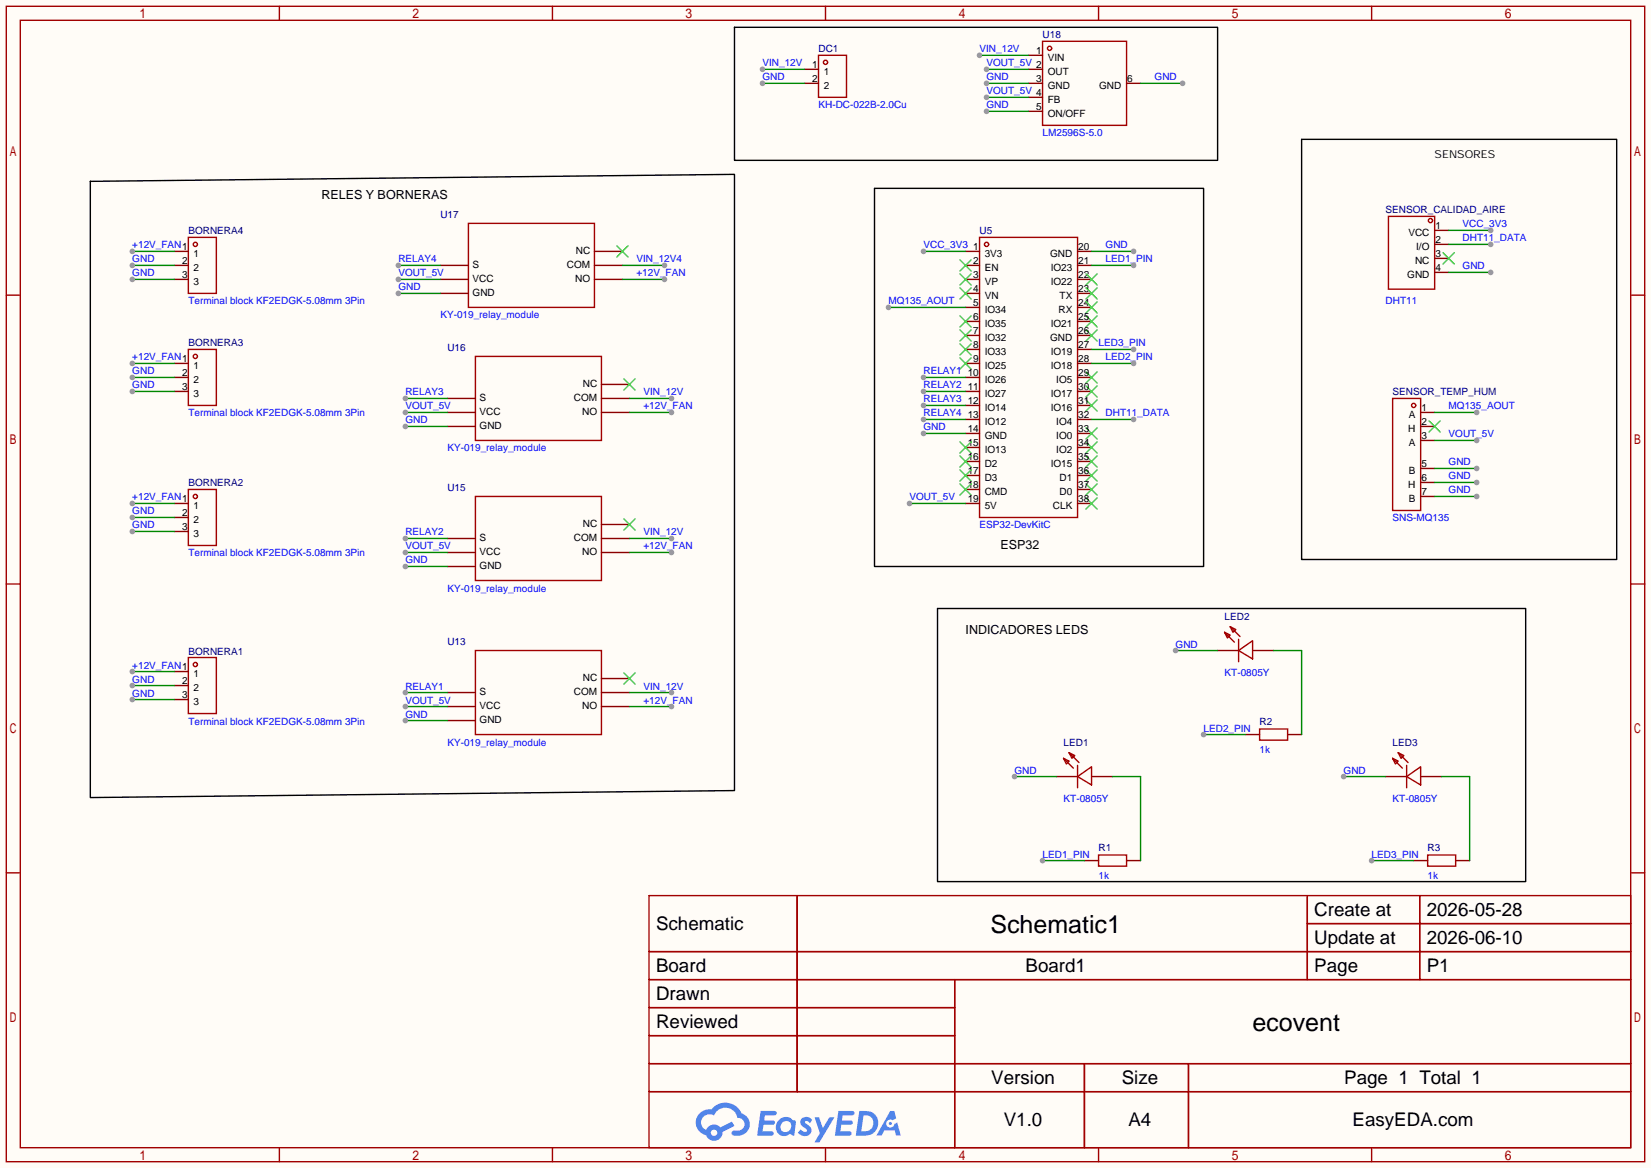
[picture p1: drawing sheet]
<svg xmlns="http://www.w3.org/2000/svg" width="299mm" height="212mm" viewBox="0 0 299 212" stroke-linecap="round" stroke-linejoin="round" font-family="sans-serif">
<path d="M0 0h299.5v211.8h-299.5z" fill="#fffcf7"/>
<g fill="none" stroke="#a10000" stroke-width=".25">
<path d="M1.1 1.1h297.2v209.6h-297.2zM3.7 3.7h292.1v204.5h-292.1zM50.7 1.1v2.6M100.2 1.1v2.6M149.7 1.1v2.6M199.3 1.1v2.6M248.8 1.1v2.6M1.1 53.5h2.6M295.8 53.5h2.5M1.1 105.9h2.6M295.8 105.9h2.5M1.1 158.3h2.6"/>
<path d="M295.8 158.3h2.5M117.7 162.4h178.1v45.8h-178.1zM117.7 172.6h178.1M117.7 177.7h178.1M144.6 162.4v35.6M173.2 177.7v30.5M237.1 162.4v15.3M237.1 167.5h58.7M257.5 162.4v15.3M117.7 182.8h55.5M117.7 192.9h178.1M117.7 187.8h55.5"/>
<path d="M117.7 198h178.1M196.7 192.9v15.3M215.6 192.9v15.3M50.7 208.2v2.5M100.2 208.2v2.5M149.7 208.2v2.5M199.3 208.2v2.5M248.8 208.2v2.5"/>
</g>
<g fill="#5487ff">
<path d="M145.5 202.8a1.3 1.3 0 0 1 1.8 .3l-.4 .6a.54 .54 0 0 0-.9-.2l.1 .2a1.58 1.58 0 0 1 1.1 1.6 1.43 1.43 0 0 1-2.5 .1l.5-.6a.64 .64 0 0 0 .5 .5 .64 .64 0 0 0 .7-.3l-.2-.2a1.6 1.6 0 0 1-1-1.6z"/>
<path d="M147.7 202.7h.9l.7 1.9 1.1-1.9h.9l-2.7 4.5h-.9l1-1.7z"/>
<path d="M138 201.5h1.6a1.31 1.31 0 0 1 1.2 .2 .4 .4 0 0 1-.3 .6h-1.8l-.1 .9h1.6a.4 .4 0 0 1 .4 .4 .4 .4 0 0 1-.4 .4h-1.7l-.2 1.2h.8a1.23 1.23 0 0 1 1.2 .2 .39 .39 0 0 1-.3 .6h-2.7z"/>
<path d="M152.1 201.5h1.6a1.32 1.32 0 0 1 1.3 .2 .39 .39 0 0 1-.4 .6h-1.7l-.2 .9h1.7a.4 .4 0 0 1 .3 .4 .4 .4 0 0 1-.4 .4h-1.7l-.2 1.2h.8a1.23 1.23 0 0 1 1.2 .2 .39 .39 0 0 1-.3 .6h-2.7z"/>
<path d="M161.5 201.5h.7l.4 1.3-.7 .4a.75 .75 0 0 0-1.1 .3 .75 .75 0 0 0 .5 1 .75 .75 0 0 0 .9-.6l.6-.3 .6 2.4h-.9l-.2-1h-1.9l-.5 1h-.9z"/>
<path d="M155.9 201.5l-.7 4.5h1.5a2.27 2.27 0 0 0 2.6-2.3 2.27 2.27 0 0 0-2.7-2.2zM156.6 202.3a1.5 1.5 0 0 1 1.8 1.5 1.5 1.5 0 0 1-1.9 1.4h-.3z"/>
<path d="M141.3 203.1a1.62 1.62 0 0 0-.4 2.1 1.62 1.62 0 0 0 2 .7l.4-.3 .3 .3 .5 .1 .3-2.5-.2-.3h-.4a1.58 1.58 0 0 0-2.5-.1zM141.9 203.6a.99 .99 0 0 1 1.6 .3 .99 .99 0 0 1-.9 1.4 .94 .94 0 0 1-1-.5 .94 .94 0 0 1 .3-1.2z"/>
<path d="M126.9 201.9a2.37 2.37 0 0 0 1.2 4 1.54 1.54 0 0 0 1.7 1 1.54 1.54 0 0 0 1.3-1.6l2.1-1.1-.5-.8-2 1.1a1.57 1.57 0 0 0-2.6 .4 1.5 1.5 0 0 1-.8-2.1 1.5 1.5 0 0 1 2.2-.5 2.23 2.23 0 0 1 2.3-1.4 2.23 2.23 0 0 1 2 1.8 1.16 1.16 0 0 1 1.2 1.1 1.16 1.16 0 0 1-1 1.3h-.7a.47 .47 0 0 0-.6 .3 .47 .47 0 0 0 .4 .6 2.23 2.23 0 0 0 2.3-.7 2.23 2.23 0 0 0 .4-2.3 2.16 2.16 0 0 0-1.3-1.1 3.2 3.2 0 0 0-5.4-.7l-1.2 .1zM129 205.4a.58 .58 0 0 1 1.1 0 .58 .58 0 0 1-1.1 0z"/>
<circle cx="161.5" cy="203.8" r=".28"/>
</g>
<g fill="none" stroke="#a10000" stroke-width=".25">
<path d="M148.5 10h5v7.7h-5zM189.1 7.5h15.2v15.2h-15.2zM251.8 39.2h8.4v13.3h-8.4zM85 40.5h22.8v15.3h-22.8zM177.7 43.1h17.8v50.8h-17.8zM86.2 64.6h22.9v15.3h-22.9zM252.6 72.3h5.1v20.3h-5.1zM86.2 90h22.9v15.3h-22.9zM34.2 119.3h5v10.1h-5zM86.2 118h22.9v15.2h-22.9zM192.9 137.5l1 .5-.5 .6zM192.9 137.5l1.8 1.8"/>
<path d="M193.9 136.5l1 .5-.5 .5zM193.9 136.5l1.8 1.8M195.5 138.8v4.1M195.5 140.8l2.5-1.7v3.3zM199.3 155.1h5v2h-5z"/>
<circle cx="149.7" cy="11.3" r=".38"/>
<circle cx="190.4" cy="8.8" r=".38"/>
<circle cx="178.9" cy="44.3" r=".38"/>
<circle cx="259.5" cy="40" r=".38"/>
<circle cx="256.4" cy="73.5" r=".38"/>
<circle cx="35.4" cy="120.5" r=".38"/>
</g>
<g fill="none" stroke="#870000" stroke-width=".25">
<path d="M145.9 12.6h2.6M145.9 15.1h2.6M186.6 12.6h2.5M186.6 15.1h2.5M186.6 10h2.5M186.6 17.7h2.5M204.3 15.1h2.6M186.6 20.2h2.5M79.9 48.1h5.1M79.9 50.7h5.1M79.9 53.2h5.1M107.8 45.6h5.1"/>
<path d="M107.8 48.1h5.1M107.8 50.7h5.1M175.1 45.6h2.6M175.1 48.1h2.6M175.1 50.7h2.6M175.1 53.2h2.6M175.1 55.8h2.6M175.1 58.3h2.6M195.5 45.6h2.5M195.5 48.1h2.5M195.5 50.7h2.5M195.5 53.2h2.5"/>
<path d="M195.5 55.8h2.5M195.5 58.3h2.5M260.2 41.8h2.6M260.2 44.3h2.6M260.2 46.9h2.6M260.2 49.4h2.6M81.2 74.8h5M81.2 77.3h5M81.2 72.3h5M109.1 74.8h5.1M109.1 72.3h5.1M109.1 69.7h5.1"/>
<path d="M175.1 60.8h2.6M175.1 63.4h2.6M175.1 65.9h2.6M175.1 68.5h2.6M175.1 71h2.6M175.1 73.5h2.6M175.1 76.1h2.6M175.1 78.6h2.6M195.5 60.8h2.5M195.5 63.4h2.5M195.5 65.9h2.5M195.5 68.5h2.5"/>
<path d="M195.5 71h2.5M195.5 73.5h2.5M195.5 76.1h2.5M195.5 78.6h2.5M257.7 74.8h2.5M257.7 77.3h2.5M257.7 79.9h2.5M81.2 97.7h5M109.1 97.7h5.1M109.1 95.1h5.1M175.1 81.2h2.6M175.1 83.7h2.6"/>
<path d="M175.1 86.2h2.6M175.1 88.8h2.6M175.1 91.3h2.6M195.5 81.2h2.5M195.5 83.7h2.5M195.5 86.2h2.5M195.5 88.8h2.5M195.5 91.3h2.5M257.7 85h2.5M257.7 87.5h2.5M257.7 90h2.5M81.2 102.7h5"/>
<path d="M81.2 100.2h5M109.1 100.2h5.1M31.6 121.8h2.6M31.6 124.3h2.6M31.6 126.9h2.6M81.2 130.7h5M81.2 128.1h5M81.2 125.6h5M109.1 128.1h5.1M109.1 125.6h5.1M109.1 123.1h5.1M191.6 140.8h3.9"/>
<path d="M196.7 156.1h2.6M198 140.8h3.8M204.3 156.1h2.6"/>
</g>
<g fill="none" stroke="#3c3" stroke-width=".25">
<path d="M111.9 44.6l2 2M113.9 44.6l-2 2M174.1 47.1l2 2M174.1 49.7l2 2M174.1 52.2l2 2M174.1 57.3l2 2M174.1 59.8l2 2M176.1 47.1l-2 2M176.1 49.7l-2 2M176.1 52.2l-2 2M176.1 57.3l-2 2M176.1 59.8l-2 2"/>
<path d="M197 49.7l2 2M197 52.2l2 2M197 54.7l2 2.1M197 57.3l2 2M197 59.8l2 2M199 57.3l-2 2M199 59.8l-2 2M199 49.7l-2 2M199 52.2l-2 2M199 54.7l-2 2.1M261.7 45.8l2.1 2.1M263.8 45.8l-2.1 2.1"/>
<path d="M113.2 68.7l2 2M115.2 68.7l-2 2M174.1 62.4l2 2M174.1 64.9l2 2M176.1 62.4l-2 2M176.1 64.9l-2 2M197 67.4l2 2.1M197 70l2 2M197 72.5l2 2M197 77.6l2 2M199 67.4l-2 2.1M199 70l-2 2"/>
<path d="M199 72.5l-2 2M199 77.6l-2 2M259.2 76.3l2 2.1M261.2 76.3l-2 2.1M113.2 94.1l2 2M115.2 94.1l-2 2M174.1 80.1l2 2.1M174.1 82.7l2 2M174.1 85.2l2 2M174.1 87.8l2 2M176.1 80.1l-2 2.1M176.1 82.7l-2 2"/>
<path d="M176.1 85.2l-2 2M176.1 87.8l-2 2M197 80.1l2 2.1M197 82.7l2 2M197 85.2l2 2M197 87.8l2 2M197 90.3l2 2M199 80.1l-2 2.1M199 82.7l-2 2M199 85.2l-2 2M199 87.8l-2 2M199 90.3l-2 2"/>
<path d="M113.2 122l2 2.1M115.2 122l-2 2.1"/>
</g>
<path d="M138.3 12.6h7.6" fill="none" stroke="#008700" stroke-width=".25"/>
<circle cx="138.3" cy="12.6" r=".51" fill="#999"/>
<path d="M178.9 12.6h7.7" fill="none" stroke="#008700" stroke-width=".25"/>
<circle cx="178.9" cy="12.6" r=".51" fill="#999"/>
<path d="M165 91.3h10.1" fill="none" stroke="#008700" stroke-width=".25"/>
<circle cx="165" cy="91.3" r=".51" fill="#999"/>
<path d="M73.5 74.8h7.7" fill="none" stroke="#008700" stroke-width=".25"/>
<circle cx="73.5" cy="74.8" r=".51" fill="#999"/>
<path d="M72.3 50.7h7.6" fill="none" stroke="#008700" stroke-width=".25"/>
<circle cx="72.3" cy="50.7" r=".51" fill="#999"/>
<path d="M73.5 100.2h7.7" fill="none" stroke="#008700" stroke-width=".25"/>
<circle cx="73.5" cy="100.2" r=".51" fill="#999"/>
<path d="M73.5 128.1h7.7" fill="none" stroke="#008700" stroke-width=".25"/>
<circle cx="73.5" cy="128.1" r=".51" fill="#999"/>
<path d="M161.2 55.8h13.9" fill="none" stroke="#008700" stroke-width=".25"/>
<circle cx="161.2" cy="55.8" r=".51" fill="#999"/>
<path d="M260.2 74.8h7.6" fill="none" stroke="#008700" stroke-width=".25"/>
<circle cx="267.8" cy="74.8" r=".51" fill="#999"/>
<path d="M198 76.1h7.6" fill="none" stroke="#008700" stroke-width=".25"/>
<circle cx="205.6" cy="76.1" r=".51" fill="#999"/>
<path d="M262.8 44.3h7.6" fill="none" stroke="#008700" stroke-width=".25"/>
<circle cx="270.4" cy="44.3" r=".51" fill="#999"/>
<path d="M167.5 68.5h7.6" fill="none" stroke="#008700" stroke-width=".25"/>
<circle cx="167.5" cy="68.5" r=".51" fill="#999"/>
<path d="M167.5 71h7.6" fill="none" stroke="#008700" stroke-width=".25"/>
<circle cx="167.5" cy="71" r=".51" fill="#999"/>
<path d="M167.5 73.5h7.6" fill="none" stroke="#008700" stroke-width=".25"/>
<circle cx="167.5" cy="73.5" r=".51" fill="#999"/>
<path d="M167.5 76.1h7.6" fill="none" stroke="#008700" stroke-width=".25"/>
<circle cx="167.5" cy="76.1" r=".51" fill="#999"/>
<path d="M73.5 97.7h7.7" fill="none" stroke="#008700" stroke-width=".25"/>
<circle cx="73.5" cy="97.7" r=".51" fill="#999"/>
<path d="M73.5 72.3h7.7" fill="none" stroke="#008700" stroke-width=".25"/>
<circle cx="73.5" cy="72.3" r=".51" fill="#999"/>
<path d="M72.3 48.1h7.6" fill="none" stroke="#008700" stroke-width=".25"/>
<circle cx="72.3" cy="48.1" r=".51" fill="#999"/>
<path d="M73.5 125.6h7.7" fill="none" stroke="#008700" stroke-width=".25"/>
<circle cx="73.5" cy="125.6" r=".51" fill="#999"/>
<path d="M198 48.1h7.6" fill="none" stroke="#008700" stroke-width=".25"/>
<circle cx="205.6" cy="48.1" r=".51" fill="#999"/>
<path d="M189.1 156.1h7.6" fill="none" stroke="#008700" stroke-width=".25"/>
<circle cx="189.1" cy="156.1" r=".51" fill="#999"/>
<path d="M262.8 49.4h7.6" fill="none" stroke="#008700" stroke-width=".25"/>
<circle cx="270.4" cy="49.4" r=".51" fill="#999"/>
<path d="M198 45.6h7.6" fill="none" stroke="#008700" stroke-width=".25"/>
<circle cx="205.6" cy="45.6" r=".51" fill="#999"/>
<path d="M167.5 78.6h7.6" fill="none" stroke="#008700" stroke-width=".25"/>
<circle cx="167.5" cy="78.6" r=".51" fill="#999"/>
<path d="M178.9 15.1h7.7" fill="none" stroke="#008700" stroke-width=".25"/>
<circle cx="178.9" cy="15.1" r=".51" fill="#999"/>
<path d="M72.3 53.2h7.6" fill="none" stroke="#008700" stroke-width=".25"/>
<circle cx="72.3" cy="53.2" r=".51" fill="#999"/>
<path d="M73.5 77.3h7.7" fill="none" stroke="#008700" stroke-width=".25"/>
<circle cx="73.5" cy="77.3" r=".51" fill="#999"/>
<path d="M73.5 102.7h7.7" fill="none" stroke="#008700" stroke-width=".25"/>
<circle cx="73.5" cy="102.7" r=".51" fill="#999"/>
<path d="M73.5 130.7h7.7" fill="none" stroke="#008700" stroke-width=".25"/>
<circle cx="73.5" cy="130.7" r=".51" fill="#999"/>
<path d="M177.7 10h8.9" fill="none" stroke="#008700" stroke-width=".25"/>
<circle cx="177.7" cy="10" r=".51" fill="#999"/>
<path d="M206.9 15.1h7.6" fill="none" stroke="#008700" stroke-width=".25"/>
<circle cx="214.5" cy="15.1" r=".51" fill="#999"/>
<path d="M260.2 79.9h7.6" fill="none" stroke="#008700" stroke-width=".25"/>
<circle cx="267.8" cy="79.9" r=".51" fill="#999"/>
<path d="M138.3 15.1h7.6" fill="none" stroke="#008700" stroke-width=".25"/>
<circle cx="138.3" cy="15.1" r=".51" fill="#999"/>
<path d="M260.2 85h7.6" fill="none" stroke="#008700" stroke-width=".25"/>
<circle cx="267.8" cy="85" r=".51" fill="#999"/>
<path d="M260.2 87.5h7.6" fill="none" stroke="#008700" stroke-width=".25"/>
<circle cx="267.8" cy="87.5" r=".51" fill="#999"/>
<path d="M260.2 90h7.6" fill="none" stroke="#008700" stroke-width=".25"/>
<circle cx="267.8" cy="90" r=".51" fill="#999"/>
<path d="M262.8 41.8h7.6" fill="none" stroke="#008700" stroke-width=".25"/>
<circle cx="270.4" cy="41.8" r=".51" fill="#999"/>
<path d="M167.5 45.6h7.6" fill="none" stroke="#008700" stroke-width=".25"/>
<circle cx="167.5" cy="45.6" r=".51" fill="#999"/>
<path d="M178.9 20.2h7.7" fill="none" stroke="#008700" stroke-width=".25"/>
<circle cx="178.9" cy="20.2" r=".51" fill="#999"/>
<path d="M178.9 17.7h7.7" fill="none" stroke="#008700" stroke-width=".25"/>
<circle cx="178.9" cy="17.7" r=".51" fill="#999"/>
<path d="M24 121.8h7.6" fill="none" stroke="#008700" stroke-width=".25"/>
<circle cx="24" cy="121.8" r=".51" fill="#999"/>
<path d="M24 124.3h7.6" fill="none" stroke="#008700" stroke-width=".25"/>
<circle cx="24" cy="124.3" r=".51" fill="#999"/>
<path d="M24 126.9h7.6" fill="none" stroke="#008700" stroke-width=".25"/>
<circle cx="24" cy="126.9" r=".51" fill="#999"/>
<path d="M114.2 125.6h7.6" fill="none" stroke="#008700" stroke-width=".25"/>
<circle cx="121.8" cy="125.6" r=".51" fill="#999"/>
<path d="M114.2 72.3h7.6" fill="none" stroke="#008700" stroke-width=".25"/>
<circle cx="121.8" cy="72.3" r=".51" fill="#999"/>
<path d="M112.9 48.1h7.6" fill="none" stroke="#008700" stroke-width=".25"/>
<circle cx="120.5" cy="48.1" r=".51" fill="#999"/>
<path d="M114.2 97.7h7.6" fill="none" stroke="#008700" stroke-width=".25"/>
<circle cx="121.8" cy="97.7" r=".51" fill="#999"/>
<path d="M24 91.3h7.6M201.8 140.8h5.1v15.3" fill="none" stroke="#008700" stroke-width=".25"/>
<g fill="none" stroke="#a10000" stroke-width=".25">
<path d="M34.2 88.8h5v10.1h-5z"/>
<circle cx="35.4" cy="90" r=".38"/>
</g>
<path d="M31.6 91.3h2.6M31.6 93.9h2.6M31.6 96.4h2.6" fill="none" stroke="#870000" stroke-width=".25"/>
<circle cx="24" cy="91.3" r=".51" fill="#999"/>
<path d="M24 93.9h7.6" fill="none" stroke="#008700" stroke-width=".25"/>
<circle cx="24" cy="93.9" r=".51" fill="#999"/>
<path d="M24 96.4h7.6" fill="none" stroke="#008700" stroke-width=".25"/>
<circle cx="24" cy="96.4" r=".51" fill="#999"/>
<g fill="none" stroke="#a10000" stroke-width=".25">
<path d="M34.2 63.4h5v10.1h-5z"/>
<circle cx="35.4" cy="64.6" r=".38"/>
</g>
<path d="M31.6 65.9h2.6M31.6 68.5h2.6M31.6 71h2.6" fill="none" stroke="#870000" stroke-width=".25"/>
<path d="M24 65.9h7.6" fill="none" stroke="#008700" stroke-width=".25"/>
<circle cx="24" cy="65.9" r=".51" fill="#999"/>
<path d="M24 68.5h7.6" fill="none" stroke="#008700" stroke-width=".25"/>
<circle cx="24" cy="68.5" r=".51" fill="#999"/>
<path d="M24 71h7.6" fill="none" stroke="#008700" stroke-width=".25"/>
<circle cx="24" cy="71" r=".51" fill="#999"/>
<g fill="none" stroke="#a10000" stroke-width=".25">
<path d="M34.2 43.1h5v10.1h-5z"/>
<circle cx="35.4" cy="44.3" r=".38"/>
</g>
<path d="M31.6 45.6h2.6M31.6 48.1h2.6M31.6 50.7h2.6" fill="none" stroke="#870000" stroke-width=".25"/>
<path d="M24 45.6h7.6" fill="none" stroke="#008700" stroke-width=".25"/>
<circle cx="24" cy="45.6" r=".51" fill="#999"/>
<path d="M24 48.1h7.6" fill="none" stroke="#008700" stroke-width=".25"/>
<circle cx="24" cy="48.1" r=".51" fill="#999"/>
<path d="M24 50.7h7.6" fill="none" stroke="#008700" stroke-width=".25"/>
<circle cx="24" cy="50.7" r=".51" fill="#999"/>
<path d="M184 140.8h7.6" fill="none" stroke="#008700" stroke-width=".25"/>
<circle cx="184" cy="140.8" r=".51" fill="#999"/>
<path d="M114.2 100.2h7.6" fill="none" stroke="#008700" stroke-width=".25"/>
<circle cx="121.8" cy="100.2" r=".51" fill="#999"/>
<path d="M114.2 128.1h7.6" fill="none" stroke="#008700" stroke-width=".25"/>
<circle cx="121.8" cy="128.1" r=".51" fill="#999"/>
<path d="M114.2 74.8h7.6" fill="none" stroke="#008700" stroke-width=".25"/>
<circle cx="121.8" cy="74.8" r=".51" fill="#999"/>
<path d="M112.9 50.7h7.6" fill="none" stroke="#008700" stroke-width=".25"/>
<circle cx="120.5" cy="50.7" r=".51" fill="#999"/>
<path d="M222.1 114.7l1 .5-.5 .5zM222.1 114.7l1.8 1.8M223.1 113.7l1.1 .5-.6 .5zM223.1 113.7l1.8 1.7M224.7 118l2.5-1.8v3.3zM224.7 116v4M228.5 132.2h5.1v2h-5.1z" fill="none" stroke="#a10000" stroke-width=".25"/>
<path d="M220.9 118h3.8M227.2 118h3.8M225.9 133.2h2.6M233.6 133.2h2.5" fill="none" stroke="#870000" stroke-width=".25"/>
<path d="M218.3 133.2h7.6" fill="none" stroke="#008700" stroke-width=".25"/>
<circle cx="218.3" cy="133.2" r=".51" fill="#999"/>
<path d="M213.2 118h7.7M231 118h5.1v15.2" fill="none" stroke="#008700" stroke-width=".25"/>
<circle cx="213.2" cy="118" r=".51" fill="#999"/>
<path d="M252.6 137.5l1 .5-.5 .6zM252.6 137.5l1.8 1.8M253.6 136.5l1 .5-.5 .5zM253.6 136.5l1.8 1.8M255.1 138.8v4.1M255.1 140.8l2.6-1.7v3.3zM259 155.1h5v2h-5z" fill="none" stroke="#a10000" stroke-width=".25"/>
<path d="M251.3 140.8h3.8M256.4 156.1h2.6M257.7 140.8h3.8M264 156.1h2.6" fill="none" stroke="#870000" stroke-width=".25"/>
<path d="M248.8 156.1h7.6" fill="none" stroke="#008700" stroke-width=".25"/>
<circle cx="248.8" cy="156.1" r=".51" fill="#999"/>
<path d="M243.7 140.8h7.6M261.5 140.8h5.1v15.3" fill="none" stroke="#008700" stroke-width=".25"/>
<circle cx="243.7" cy="140.8" r=".51" fill="#999"/>
<path d="M198 65.9h7.6" fill="none" stroke="#008700" stroke-width=".25"/>
<circle cx="205.6" cy="65.9" r=".51" fill="#999"/>
<path d="M198 63.4h7.6" fill="none" stroke="#008700" stroke-width=".25"/>
<circle cx="205.6" cy="63.4" r=".51" fill="#999"/>
<path d="M133.2 5h87.7v24.1h-87.7zM16.4 32.9l116.8-1.3v111.8l-116.8 1.3zM158.6 34.2h59.7v68.5h-59.7zM236.1 25.3h57.1v76.2h-57.1zM170.1 110.4h106.6v49.5h-106.6z" fill="none" stroke="#000" stroke-width=".25"/>
<g font-size="4.5">
<text x="179.6" y="169.2">Schematic1</text>
<text x="227.2" y="187">ecovent</text>
</g>
<g font-size="3.4">
<text x="238.4" y="166.1">Create at</text>
<text x="258.8" y="166.1">2026-05-28</text>
<text x="119" y="168.7">Schematic</text>
<text x="238.4" y="171.2">Update at</text>
<text x="258.8" y="171.2">2026-06-10</text>
<text x="119" y="176.3">Board</text>
<text x="186" y="176.3">Board1</text>
<text x="238.4" y="176.3">Page</text>
<text x="258.8" y="176.3">P1</text>
<text x="119" y="181.4">Drawn</text>
<text x="119" y="186.5">Reviewed</text>
<text x="179.8" y="196.6">Version</text>
<text x="203.5" y="196.6">Size</text>
<text x="243.8" y="196.6">Page 1 Total 1</text>
<text x="182.1" y="204.2">V1.0</text>
<text x="204.7" y="204.2">A4</text>
<text x="245.3" y="204.2">EasyEDA.com</text>
</g>
<g font-size="2.3">
<text x="58.3" y="36.2">RELES Y BORNERAS</text>
<text x="181.5" y="99.7">ESP32</text>
<text x="175.1" y="114.9">INDICADORES LEDS</text>
</g>
<text font-size="2" x="260.2" y="28.6">SENSORES</text>
<g font-size="1.8" fill="#000080">
<text x="148.5" y="9.5">DC1</text>
<text x="189.1" y="6.9">U18</text>
<text x="79.9" y="39.5">U17</text>
<text x="251.3" y="38.7">SENSOR_CALIDAD_AIRE</text>
<text x="34.2" y="42.5">BORNERA4</text>
<text x="177.7" y="42.5">U5</text>
<text x="34.2" y="62.8">BORNERA3</text>
<text x="81.2" y="63.6">U16</text>
<text x="252.6" y="71.7">SENSOR_TEMP_HUM</text>
<text x="34.2" y="88.2">BORNERA2</text>
<text x="81.2" y="89">U15</text>
<text x="222.1" y="112.4">LED2</text>
<text x="34.2" y="118.7">BORNERA1</text>
<text x="81.2" y="116.9">U13</text>
<text x="228.5" y="131.4">R2</text>
<text x="192.9" y="135.2">LED1</text>
<text x="252.6" y="135.2">LED3</text>
<text x="199.3" y="154.3">R1</text>
<text x="259" y="154.3">R3</text>
</g>
<g font-size="1.8" fill="#00f">
<text x="177.7" y="9.5">VIN_12V</text>
<text x="138.3" y="12">VIN_12V</text>
<text x="138.3" y="14.6">GND</text>
<text x="178.9" y="12">VOUT_5V 2</text>
<text x="178.9" y="14.6">GND</text>
<text x="178.9" y="17.1">VOUT_5V 4</text>
<text x="209.4" y="14.6">GND</text>
<text x="148.5" y="19.6">KH-DC-022B-2.0Cu</text>
<text x="178.9" y="19.6">GND</text>
<text x="189.1" y="24.7">LM2596S-5.0</text>
<text x="265.3" y="41.2">VCC_3V3</text>
<text x="24" y="45">+12V_FAN1</text>
<text x="24" y="47.6">GND</text>
<text x="72.3" y="47.6">RELAY4</text>
<text x="115.4" y="47.6">VIN_12V4</text>
<text x="167.5" y="45">VCC_3V3</text>
<text x="200.5" y="47.6">LED1_PIN</text>
<text x="200.5" y="45">GND</text>
<text x="265.3" y="43.8">DHT11_DATA</text>
<text x="24" y="50.1">GND</text>
<text x="72.3" y="50.1">VOUT_5V</text>
<text x="72.3" y="52.7">GND</text>
<text x="115.4" y="50.1">+12V_FAN</text>
<text x="265.3" y="48.9">GND</text>
<text x="34.2" y="55.2">Terminal block KF2EDGK-5.08mm 3Pin</text>
<text x="79.9" y="57.7">KY-019_relay_module</text>
<text x="161.2" y="55.2">MQ135_AOUT</text>
<text x="251.3" y="55.2">DHT11</text>
<text x="24" y="65.4">+12V_FAN1</text>
<text x="199.3" y="62.8">LED3_PIN</text>
<text x="200.5" y="65.4">LED2_PIN</text>
<text x="24" y="67.9">GND</text>
<text x="24" y="70.4">GND</text>
<text x="73.5" y="71.7">RELAY3</text>
<text x="116.7" y="71.7">VIN_12V</text>
<text x="167.5" y="67.9">RELAY1</text>
<text x="167.5" y="70.4">RELAY2</text>
<text x="34.2" y="75.5">Terminal block KF2EDGK-5.08mm 3Pin</text>
<text x="73.5" y="74.3">VOUT_5V</text>
<text x="73.5" y="76.8">GND</text>
<text x="116.7" y="74.3">+12V_FAN</text>
<text x="167.5" y="73">RELAY3</text>
<text x="167.5" y="75.5">RELAY4</text>
<text x="200.5" y="75.5">DHT11_DATA</text>
<text x="262.8" y="74.3">MQ135_AOUT</text>
<text x="81.2" y="81.9">KY-019_relay_module</text>
<text x="167.5" y="78.1">GND</text>
<text x="262.8" y="79.3">VOUT_5V</text>
<text x="262.8" y="84.4">GND</text>
<text x="262.8" y="87">GND</text>
<text x="262.8" y="89.5">GND</text>
<text x="24" y="90.8">+12V_FAN1</text>
<text x="24" y="93.3">GND</text>
<text x="24" y="95.8">GND</text>
<text x="165" y="90.8">VOUT_5V</text>
<text x="177.7" y="95.8">ESP32-DevKitC</text>
<text x="252.6" y="94.6">SNS-MQ135</text>
<text x="34.2" y="100.9">Terminal block KF2EDGK-5.08mm 3Pin</text>
<text x="73.5" y="99.7">VOUT_5V</text>
<text x="73.5" y="97.1">RELAY2</text>
<text x="116.7" y="97.1">VIN_12V</text>
<text x="116.7" y="99.7">+12V_FAN</text>
<text x="73.5" y="102.2">GND</text>
<text x="81.2" y="107.3">KY-019_relay_module</text>
<text x="213.2" y="117.4">GND</text>
<text x="24" y="121.2">+12V_FAN1</text>
<text x="24" y="123.8">GND</text>
<text x="73.5" y="125.1">RELAY1</text>
<text x="116.7" y="125.1">VIN_12V</text>
<text x="222.1" y="122.5">KT-0805Y</text>
<text x="24" y="126.3">GND</text>
<text x="34.2" y="131.4">Terminal block KF2EDGK-5.08mm 3Pin</text>
<text x="73.5" y="127.6">VOUT_5V</text>
<text x="73.5" y="130.1">GND</text>
<text x="116.7" y="127.6">+12V_FAN</text>
<text x="81.2" y="135.2">KY-019_relay_module</text>
<text x="218.3" y="132.7">LED2_PIN</text>
<text x="228.5" y="136.5">1k</text>
<text x="184" y="140.3">GND</text>
<text x="243.7" y="140.3">GND</text>
<text x="192.9" y="145.4">KT-0805Y</text>
<text x="252.6" y="145.4">KT-0805Y</text>
<text x="189.1" y="155.5">LED1_PIN</text>
<text x="248.8" y="155.5">LED3_PIN</text>
<text x="199.3" y="159.3">1k</text>
<text x="259" y="159.3">1k</text>
</g>
<g font-size="1.8">
<text x="188" y="9.7">1</text>
<text x="190" y="11">VIN</text>
<text x="147.3" y="12.3">1</text>
<text x="147.3" y="14.8">2</text>
<text x="149.4" y="13.5">1</text>
<text x="149.4" y="16.1">2</text>
<text x="188" y="14.8">3</text>
<text x="190" y="13.5">OUT</text>
<text x="190" y="16.1">GND</text>
<text x="199.4" y="16.1">GND</text>
<text x="204.5" y="14.8">6</text>
<text x="188" y="19.9">5</text>
<text x="190" y="18.6">FB</text>
<text x="190" y="21.2">ON/OFF</text>
<text x="260.3" y="41.5">1</text>
<text x="33" y="47.8">2</text>
<text x="35.1" y="46.6">1</text>
<text x="104.4" y="46.1">NC</text>
<text x="176.5" y="45.3">1</text>
<text x="176.5" y="47.8">2</text>
<text x="178.6" y="46.6">3V3</text>
<text x="190.5" y="46.6">GND</text>
<text x="195.6" y="45.3">20</text>
<text x="195.6" y="47.8">21</text>
<text x="255.5" y="42.7">VCC</text>
<text x="256.7" y="47.8">NC</text>
<text x="256.9" y="45.3">I/O</text>
<text x="260.3" y="44">2</text>
<text x="260.3" y="46.6">3</text>
<text x="33" y="50.4">3</text>
<text x="35.1" y="49.1">2</text>
<text x="35.1" y="51.6">3</text>
<text x="85.7" y="53.7">GND</text>
<text x="85.7" y="51.1">VCC</text>
<text x="85.7" y="48.6">S</text>
<text x="102.8" y="48.6">COM</text>
<text x="104.3" y="51.1">NO</text>
<text x="176.5" y="50.4">3</text>
<text x="176.5" y="52.9">4</text>
<text x="178.6" y="49.1">EN</text>
<text x="178.6" y="51.6">VP</text>
<text x="190.6" y="49.1">IO23</text>
<text x="190.6" y="51.6">IO22</text>
<text x="195.6" y="50.4">22</text>
<text x="195.6" y="52.9">23</text>
<text x="255.3" y="50.4">GND</text>
<text x="260.3" y="49.1">4</text>
<text x="176.5" y="55.4">5</text>
<text x="176.5" y="58">6</text>
<text x="178.6" y="54.2">VN</text>
<text x="178.6" y="56.7">IO34</text>
<text x="178.6" y="59.3">IO35</text>
<text x="190.6" y="59.3">IO21</text>
<text x="192" y="56.7">RX</text>
<text x="192.2" y="54.2">TX</text>
<text x="195.6" y="55.4">24</text>
<text x="195.6" y="58">25</text>
<text x="176.5" y="60.5">7</text>
<text x="176.5" y="63.1">8</text>
<text x="176.5" y="65.6">9</text>
<text x="178.6" y="61.8">IO32</text>
<text x="178.6" y="64.3">IO33</text>
<text x="190.5" y="61.8">GND</text>
<text x="190.6" y="64.3">IO19</text>
<text x="195.6" y="60.5">26</text>
<text x="195.6" y="63.1">27</text>
<text x="195.6" y="65.6">28</text>
<text x="33" y="68.1">2</text>
<text x="33" y="70.7">3</text>
<text x="35.1" y="66.9">1</text>
<text x="35.1" y="69.4">2</text>
<text x="35.1" y="72">3</text>
<text x="105.7" y="70.2">NC</text>
<text x="175.5" y="68.1">10</text>
<text x="175.5" y="70.7">11</text>
<text x="178.6" y="66.9">IO25</text>
<text x="178.6" y="69.4">IO26</text>
<text x="178.6" y="72">IO27</text>
<text x="190.6" y="66.9">IO18</text>
<text x="190.6" y="72">IO17</text>
<text x="191.6" y="69.4">IO5</text>
<text x="195.6" y="68.1">29</text>
<text x="195.6" y="70.7">30</text>
<text x="87" y="77.8">GND</text>
<text x="87" y="75.3">VCC</text>
<text x="87" y="72.7">S</text>
<text x="104.1" y="72.7">COM</text>
<text x="105.6" y="75.3">NO</text>
<text x="175.5" y="73.2">12</text>
<text x="175.5" y="75.8">13</text>
<text x="178.6" y="74.5">IO14</text>
<text x="178.6" y="77">IO12</text>
<text x="190.6" y="74.5">IO16</text>
<text x="191.6" y="77">IO4</text>
<text x="195.6" y="73.2">31</text>
<text x="195.6" y="75.8">32</text>
<text x="255.5" y="75.8">A</text>
<text x="257.8" y="74.5">1</text>
<text x="257.8" y="77">2</text>
<text x="175.5" y="78.3">14</text>
<text x="175.5" y="80.8">15</text>
<text x="175.5" y="83.4">16</text>
<text x="178.6" y="79.6">GND</text>
<text x="178.6" y="82.1">IO13</text>
<text x="191.6" y="79.6">IO0</text>
<text x="191.6" y="82.1">IO2</text>
<text x="195.6" y="78.3">33</text>
<text x="195.6" y="80.8">34</text>
<text x="195.6" y="83.4">35</text>
<text x="255.4" y="78.3">H</text>
<text x="255.5" y="80.8">A</text>
<text x="257.8" y="79.6">3</text>
<text x="175.5" y="85.9">17</text>
<text x="175.5" y="88.5">18</text>
<text x="178.6" y="84.7">D2</text>
<text x="178.6" y="87.2">D3</text>
<text x="178.6" y="89.7">CMD</text>
<text x="190.6" y="84.7">IO15</text>
<text x="192.2" y="87.2">D1</text>
<text x="192.2" y="89.7">D0</text>
<text x="195.6" y="85.9">36</text>
<text x="195.6" y="88.5">37</text>
<text x="255.4" y="88.5">H</text>
<text x="255.5" y="85.9">B</text>
<text x="257.8" y="84.7">5</text>
<text x="257.8" y="87.2">6</text>
<text x="257.8" y="89.7">7</text>
<text x="33" y="93.5">2</text>
<text x="35.1" y="92.3">1</text>
<text x="35.1" y="94.8">2</text>
<text x="105.7" y="95.6">NC</text>
<text x="175.5" y="91">19</text>
<text x="178.6" y="92.3">5V</text>
<text x="191" y="92.3">CLK</text>
<text x="195.6" y="91">38</text>
<text x="255.5" y="91">B</text>
<text x="33" y="96.1">3</text>
<text x="35.1" y="97.4">3</text>
<text x="87" y="100.7">VCC</text>
<text x="87" y="98.1">S</text>
<text x="104.1" y="98.1">COM</text>
<text x="105.6" y="100.7">NO</text>
<text x="87" y="103.2">GND</text>
<text x="33" y="124">2</text>
<text x="35.1" y="122.8">1</text>
<text x="35.1" y="125.3">2</text>
<text x="105.7" y="123.5">NC</text>
<text x="33" y="126.6">3</text>
<text x="35.1" y="127.8">3</text>
<text x="87" y="131.2">GND</text>
<text x="87" y="128.6">VCC</text>
<text x="87" y="126.1">S</text>
<text x="104.1" y="126.1">COM</text>
<text x="105.6" y="128.6">NO</text>
</g>
</svg>
